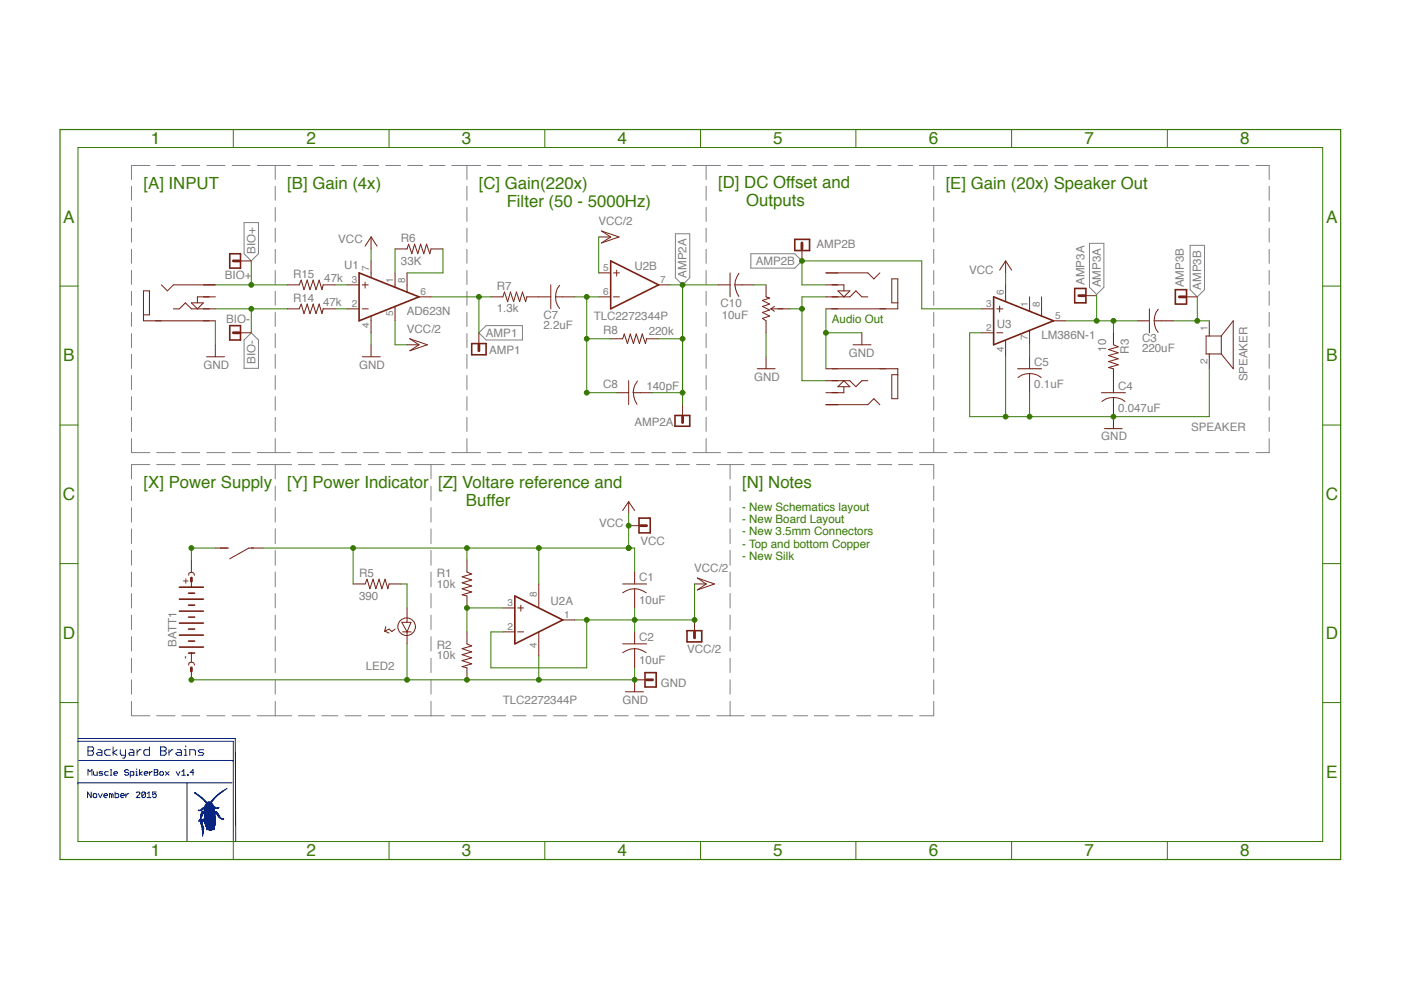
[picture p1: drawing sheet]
<svg xmlns="http://www.w3.org/2000/svg" width="297mm" height="210mm" viewBox="0 0 297 210" stroke-linecap="round" stroke-linejoin="round" font-family="sans-serif">
<g fill="none" stroke="#808080" stroke-width=".21">
<path d="M27.9 39.5v3M31.8 35.1h-3.9v3M33.2 35.1h3.9M38.5 35.1h3.9M43.9 35.1h3.8M49.2 35.1h3.8M54.5 35.1h7.1M58.4 35.1v3M58.4 39.5v3M63 35.1h3.2M67.8 35.1h3.1M72.4 35.1h3.2"/>
<path d="M77.1 35.1h3.2M81.8 35.1h3.1M86.5 35.1h3.1M91.1 35.1h3.2M95.8 35.1h6.1M99 35.1v3M99 39.5v3M103.3 35.1h2.9M107.7 35.1h2.9M112 35.1h2.9M116.4 35.1h2.8M120.8 35.1h2.8"/>
<path d="M125.2 35.1h2.8M129.5 35.1h2.9M133.8 35.1h2.9M138.2 35.1h2.9M142.5 35.1h2.9M146.9 35.1h5.9M149.7 35.1v3M149.7 39.5v3M154.3 35.1h3M158.8 35.1h3M163.3 35.1h3M167.8 35.1h3.1"/>
<path d="M172.3 35.1h3.1M176.9 35.1h3M181.4 35.1h3M185.9 35.1h3M190.4 35.1h3.1M194.9 35.1h5.9M198 35.1v3M198 39.5v3M202.3 35.1h2.7M206.5 35.1h2.8M210.8 35.1h2.8M215.1 35.1h2.8"/>
<path d="M219.3 35.1h2.8M223.6 35.1h2.7M227.9 35.1h2.8M232.1 35.1h2.8M236.4 35.1h2.8M240.6 35.1h2.8M245 35.1h2.7M249.2 35.1h2.8M253.5 35.1h2.7M257.7 35.1h2.8M262 35.1h2.8M266.3 35.1h2.8v3"/>
<path d="M269.1 39.5v3M27.9 44v2.9M27.9 48.4v2.9M27.9 52.9v2.9M27.9 57.4v2.9M51.8 47.2h3v6.6l-1.5 1.5-1.5-1.5zM58.4 44v2.9M58.4 48.4v2.9M58.4 52.9v2.9M58.4 57.4v2.9M99 44v2.9M99 48.4v2.9"/>
<path d="M99 52.9v2.9M99 57.4v2.9M143.2 49.6h3v9.3l-1.5 1.5-1.5-1.5zM149.7 44v2.9M149.7 48.4v2.9M149.7 52.9v2.9M149.7 57.4v2.9M159.2 53.8h9.3l1.5 1.5-1.5 1.5h-9.3zM198 44v2.9M198 48.4v2.9M198 52.9v2.9M198 57.4v2.9"/>
<path d="M231 51.6h3v9.3l-1.5 1.5-1.5-1.5zM252.3 52h3.1v9.4l-1.5 1.5-1.6-1.5zM269.1 44v2.9M269.1 48.4v2.9M269.1 52.9v2.9M269.1 57.4v2.9M27.9 61.8v2.9M27.9 66.2v3M27.9 70.7v3M27.9 75.1v3M27.9 79.6v3M51.8 72.1l1.5-1.5 1.5 1.5v6h-3z"/>
<path d="M58.4 61.8v2.9M58.4 66.2v3M58.4 70.7v3M58.4 75.1v3M58.4 79.6v3M99 61.8v2.9M99 66.2v3M99 70.7v3M99 75.1v3M99 79.6v3M103.1 69h7.7v3.1h-7.7l-1.6-1.5zM149.7 61.8v2.9"/>
<path d="M149.7 66.2v3M149.7 70.7v3M149.7 75.1v3M149.7 79.6v3M198 61.8v2.9M198 66.2v3M198 70.7v3M198 75.1v3M198 79.6v3M269.1 61.8v2.9M269.1 66.2v3M269.1 70.7v3"/>
<path d="M269.1 75.1v3M269.1 79.6v3M27.9 93v3h3.9M27.9 84.1v2.9M27.9 88.5v3M31.8 98.5h-3.9v3.1M33.2 96h3.9M33.2 98.5h3.9M38.5 96h3.9M38.5 98.5h3.9M43.9 96h3.8M43.9 98.5h3.8"/>
<path d="M49.2 96h3.8M49.2 98.5h3.8M54.5 96h7.1M54.5 98.5h7.3M58.4 84.1v2.9M58.4 88.5v3M58.4 93v3M58.4 98.5v3.1M63 96h3.2M63.3 98.5h3.4M67.8 96h3.1M68.3 98.5h3.3"/>
<path d="M72.4 96h3.2M73.2 98.5h3.4M77.1 96h3.2M78.1 98.5h3.5M81.8 96h3.1M83 98.5h3.5M86.5 96h3.1M87.9 98.5h6.3M91.1 96h3.2M91.4 98.5v3.1M95.7 98.5h2.9M95.8 96h6.1"/>
<path d="M99 84.1v2.9M99 88.5v3M99 93v3M100 98.5h2.9M103.3 96h2.9M104.3 98.5h2.9M107.7 96h2.9M108.7 98.5h2.8M112 96h2.9M113.1 98.5h2.7M116.4 96h2.8M117.4 98.5h2.8"/>
<path d="M120.8 96h2.8M121.7 98.5h2.8M125.2 96h2.8M126 98.5h2.9M129.5 96h2.9M130.3 98.5h2.9M133.8 96h2.9M134.6 98.5h2.9M138.2 96h2.9M139 98.5h2.8M142.5 96h2.9M143.4 98.5h2.8"/>
<path d="M146.9 96h5.9M147.7 98.5h2.8M149.7 84.1v2.9M149.7 88.5v3M149.7 93v3M152 98.5h5.8M154.3 96h3M154.8 98.5v3.1M158.8 96h3M159.3 98.5h2.9M163.3 96h3M163.8 98.5h2.9"/>
<path d="M167.8 96h3.1M168.3 98.5h2.9M172.3 96h3.1M172.7 98.5h2.9M176.9 96h3M177.1 98.5h3M181.4 96h3M181.6 98.5h3M185.9 96h3M186.1 98.5h3M190.4 96h3.1M190.5 98.5h3"/>
<path d="M194.9 96h5.9M195 98.5h3v3.1M198 84.1v2.9M198 88.5v3M198 93v3M202.3 96h2.7M206.5 96h2.8M210.8 96h2.8M215.1 96h2.8M219.3 96h2.8M223.6 96h2.7M227.9 96h2.8"/>
<path d="M232.1 96h2.8M236.4 96h2.8M240.6 96h2.8M245 96h2.7M249.2 96h2.8M253.5 96h2.7M257.7 96h2.8M262 96h2.8M269.1 84.1v2.9M269.1 88.5v3M269.1 93v3h-2.8M27.9 103.1v3"/>
<path d="M27.9 107.6v3.1M27.9 112.1v3.2M27.9 116.7v3.1M58.4 103.1v3M58.4 107.6v3.1M58.4 112.1v3.2M58.4 116.7v3.1M91.4 103.1v3M91.4 107.6v3.1M91.4 112.1v3.2M91.4 116.7v3.1M154.8 103.1v3"/>
<path d="M154.8 107.6v3.1M154.8 112.1v3.2M154.8 116.7v3.1M198 103.1v3M198 107.6v3.1M198 112.1v3.2M198 116.7v3.1M27.9 121.3v3.1M27.9 125.8v3.1M27.9 130.4v3.1M27.9 135v3M27.9 139.6v3"/>
<path d="M58.4 121.3v3.1M58.4 125.8v3.1M58.4 130.4v3.1M58.4 135v3M58.4 139.6v3M91.4 121.3v3.1M91.4 125.8v3.1M91.4 130.4v3.1M91.4 135v3M91.4 139.6v3M154.8 121.3v3.1M154.8 125.8v3.1"/>
<path d="M154.8 130.4v3.1M154.8 135v3M154.8 139.6v3M198 121.3v3.1M198 125.8v3.1M198 130.4v3.1M198 135v3M198 139.6v3M27.9 144.1v3.1M27.9 148.7v3.1h3.9M33.2 151.8h3.9M38.5 151.8h3.9"/>
<path d="M43.9 151.8h3.8M49.2 151.8h3.8M54.5 151.8h7.3M58.4 144.1v3.1M58.4 148.7v3.1M63.3 151.8h3.4M68.3 151.8h3.3M73.2 151.8h3.4M78.1 151.8h3.5M83 151.8h3.5M87.9 151.8h6.3M91.4 144.1v3.1"/>
<path d="M91.4 148.7v3.1M95.7 151.8h2.9M100 151.8h2.9M104.3 151.8h2.9M108.7 151.8h2.8M113.1 151.8h2.7M117.4 151.8h2.8M121.7 151.8h2.8M126 151.8h2.9M130.3 151.8h2.9M134.6 151.8h2.9M139 151.8h2.8"/>
<path d="M143.4 151.8h2.8M147.7 151.8h2.8M152 151.8h5.8M154.8 144.1v3.1M154.8 148.7v3.1M159.3 151.8h2.9M163.8 151.8h2.9M168.3 151.8h2.9M172.7 151.8h2.9M177.1 151.8h3M181.6 151.8h3M186.1 151.8h3"/>
<path d="M190.5 151.8h3M198 144.1v3.1M198 148.7v3.1h-3"/>
</g>
<g fill="none" stroke="#771e12" stroke-width=".21">
<path d="M50.7 55.3h2.6M77.4 59.8v1.3M78.7 50.2l1.2 2M78.7 50.2l-1.3 2M78.7 50.2v2.6M78.7 55.3v3.5M83.8 52.8h2.5l.3-1 .7 2 .6-2 .7 2 .6-2 .7 2 .5-2 .7 2 .3-1h2.5M83.8 57.9v3M86.3 57.9v4M126.9 50.2h2.6M126.9 57.9h2.6M127.5 49l3.8 1.2-3.8 1.3 2-1.3z"/>
<path d="M130.1 57.9h1.2M130.7 57.3v1.2M154.8 57.9v5M156.7 57.9l-.8 1.7-.1 .8M170 52.8v2.5M175.1 57.9h8.9l1.3 1.2 1.2-1.2M213.2 55.3v2.6M213.2 55.3l1.3 2M213.2 55.3l-1.3 2M30.4 66.8h1.3v-5.1h-1.3v6.3h15.3M34.2 60.4l1.3 1.3 1.3-1.3h8.9M36.8 65.5h1.2l1.3-1.3 1.3 1.3h5.1"/>
<path d="M40.6 64.2h2.5l-1.3 1.3zM43.8 75.6h3.8M45.7 62.9h-3.9v1.3M45.7 73.1v2.5M50.7 70.6h2.6M60.9 60.4h2.5l.5-1 .6 2 .6-2 .6 2 .7-2 .6 2 .7-2 .6 2 .2-1h2.6M60.9 65.5h2.5l.5-1 .6 2 .6-2 .6 2 .7-2 .6 2 .7-2 .6 2 .2-1h2.6M73.6 60.4h2.5M73.6 65.5h2.5M76.8 75.6h3.8M76.8 60.4h1.3M76.8 65.5h1.3"/>
<path d="M78.7 67.1v3.5M78.7 73.1v2.5M83.8 65v3M86.3 73.1h2.5M86.9 71.8l3.7 1.3-3.7 1.3 1.9-1.3zM88.8 62.9h2.6M101.5 70.6v2.5M104.1 62.9h2.5l.4-1 .6 2.1 .6-2.1 .7 2.1 .6-2.1 .7 2.1 .6-2.1 .6 2.1 .3-1.1h5.1M116.8 60.4v5.1M117.8 62.9l.3 1.7 .5 .8M117.8 62.9h4.1M118.6 60.5l-.5 .7-.3 1.7"/>
<path d="M126.9 62.9h2.6M129.5 71.8h2.5l.4-1 .6 2 .6-2 .7 2 .6-2 .7 2 .6-2 .6 2 .3-1h2.5M130.1 62.9h1.2M139.6 60.4h2.6M152.3 60.4h2.5M155.8 60.4l.4 1.7 .5 .8M155.8 60.4h4.1M160.5 78.2h3.9M162.4 60.4v2.5l.8 .3-1.6 .5 1.6 .8-1.6 .5 1.6 .7-1.6 .5 1.6 .8-1.6 .5 .8 .5v2.6M162.4 75.6v2.6M163.4 65.5h4.1M163.4 65.5l.8 .5"/>
<path d="M164.2 65l-.8 .5M175.1 78.2h15.3v6.3h-1.3v-5h1.3M175.1 62.9h5.1l1.3-1.2 1.2 1.2h1.3M175.1 60.4h3.8v1.3M177.7 61.7h2.5l-1.3 1.2zM180.9 73.1h3.8M182.7 70.6v2.5M190.4 64.2h-1.3v-5.1h1.3v6.4h-15.3M208.1 65.5h2.6M208.1 70.6h2.6M211.3 65.5h1.3M211.3 70.6h1.3"/>
<path d="M211.9 64.9v1.3M213.2 60.4v3.5M213.2 72.2v3.4M215.8 78.2h5M218.3 79.2l1.7 .3 .7 .5M218.3 79.2l-1.7 .3-.8 .5M218.3 75.6v2.6M218.3 79.2v4.1M218.3 62.9v3.1M218.3 70.1v3M220.8 62.9v4.1M223.4 68h2.5"/>
<path d="M230 62.7h2.5M236.1 70.6v2.5l1 .4-2 .6 2 .7-2 .6 2 .7-2 .6 2 .6-2 .6 1 .3v5.1M241.2 68h2.5M243.7 65.5v5.1M244.7 68l.3 1.7 .6 .8M244.7 68h4.1M245.6 65.6l-.6 .7-.3 1.7M251.3 62.9h2.6M256.4 68v3.2M256.4 75v3.2M258.9 71.2h-3.2v3.8h3.2M258.9 71.2v3.8"/>
<path d="M258.9 71.2l2.6-3.2v10.2l-2.6-3.2M130.7 83.3h2.6M133.3 80.7v5.1M135.1 80.8l-.5 .8-.4 1.7M138.4 83.3h-4.1l.3 1.7 .5 .7M144.7 85.8v2.5M175.1 80.7h5.1l1.3 1.3 1.2-1.3h1.3M175.1 85.8h8.9l1.3-1.3 1.2 1.3M178.9 82v1.3h-3.8M178.9 80.7l1.3 1.3h-2.5zM233.5 83.3h5.1M234.1 90.9h3.8"/>
<path d="M236.1 84.3l1.7 .3 .7 .5M236.1 84.3l-1.7 .3-.8 .5M236.1 84.3v6.6M40.6 118.7v2.6M45.7 116.2h2.8M55.8 116.2h-3l-4.1 2.3M99 118.7v2.6l1 .4-2 .6 2 .7-2 .6 2 .6-2 .6 2 .7-2 .6 1 .3v2.5M133.3 106.4l1.3 1.8M133.3 106.4l-1.3 1.8M133.3 106.4v2.5M133.3 111.5h2.5M40 122l.1-.5 .3-.1 .7 .1 .2 .5"/>
<path d="M40.6 123.2v1.3M40.6 138.5v1.8M74.9 123.8h2.5l.4-1 .6 2 .7-2 .6 2 .7-2 .6 2 .6-2 .6 2 .3-1h2.5M81.6 133.8l.9 .4M81.8 132.9l-.2 .9M83.8 133.4l-.7 .5-.6-.5-.9 .4M85.2 131.9h1.9l-.8 2.1zM85.4 134h1.7M86.3 128.9v3M86.3 134v2.5M99 134v2.5l1 .4-2 .6 2 .7-2 .6 2 .7-2 .6 2 .7-2 .5 1 .3v2.5M106.6 128.9h2.6"/>
<path d="M106.6 134h2.6M109.7 128.9h1.3M109.7 134h1.3M110.4 128.3v1.3M114.2 123.8v5.1M114.2 134v5.1M119.3 131.4h2.6M132 123.8h5.1M132 136.5h5.1M134.6 124.8l.8 .1 1.6 .8M134.6 124.8l-1 .1-1.6 .8M134.6 137.5l.8 .1 1.6 .8"/>
<path d="M134.6 137.5l-1 .1-1.6 .8M134.6 121.3v2.5M134.6 124.8v4.1M134.6 134v2.5M134.6 137.5v4.1M147.3 123.8h2.4M147.3 131.4v2.6M147.8 122.5l3.7 1.3-3.7 1.3 1.9-1.3zM40 141l.1-.4 .3-.2 .7 .2 .2 .4M40.6 141.6v2.5M132.6 146.7h3.8M137.1 144.1h-2.5v2.6"/>
<circle cx="86.2" cy="132.9" r="1.86"/>
</g>
<g fill="none" stroke="#771e12" stroke-width=".34">
<path d="M48.7 53.8h2.3v3h-2.3zM76.1 57.9l12.7 5-12.7 5.1zM129.5 55.3l10.1 5.1-10.1 5.1zM168.5 50.8h3.1v2.3h-3.1zM48.7 69h2.3v3.1h-2.3zM100 72.8h3.1v2.4h-3.1zM210.7 62.9l12.7 5.1-12.7 5.1zM227.9 61.2h2.3v3h-2.3zM249.2 61.4h2.4v3.1h-2.4zM143.1 88.1h3.1v2.3h-3.1zM135.5 109.8h2.4v3.2h-2.4zM38 137.2h5.1"/>
<path d="M38 124.5h5.1M38 134.7h5.1M38 132.1h5.1M38 129.6h5.1M38 127h5.1M40 138.5h1.3M40 135.9h1.3M40 133.4h1.3M40 130.8h1.3M40 128.3h1.3M40 125.8h1.3M109.2 126.4l10.1 5-10.1 5.1z"/>
<path d="M145.6 133.7h3.2v2.4h-3.2zM136.8 142.6h2.3v3.1h-2.3z"/>
</g>
<path d="M49.5 55.3h1.2M170 51.5v1.3M49.5 70.6h1.2M101.5 73.1v1.3M228.7 62.7h1.3M250 62.9h1.3M144.7 88.3v1.3M135.8 111.5h1.3M40.6 122.5v.7M147.3 134v1.2M40.6 141.6v.7M137.1 144.1h1.3" fill="none" stroke="#771e12" stroke-width=".59"/>
<path d="M12.7 27.5h271.5v154.7h-271.5z" fill="none" stroke="#387805" stroke-width=".25"/>
<g fill="none" stroke="#387805" stroke-width=".21">
<path d="M16.5 31.3h263.9v147.1h-263.9zM49.5 27.5v3.8M82.5 27.5v3.8M115.5 27.5v3.8M148.5 27.5v3.8M181.5 27.5v3.8M214.5 27.5v3.8M247.5 27.5v3.8M78.7 52.8v2.5M12.7 60.7h3.8M280.4 60.7h3.8M12.7 90.1h3.8"/>
<path d="M280.4 90.1h3.8M12.7 119.5h3.8M55.8 116.2h19.1v7.6M99 116.2h35.6v5.1M133.3 111.5v4.7M280.4 119.5h3.8M12.7 149h3.8M280.4 149h3.8M49.5 178.4v3.8M82.5 178.4v3.8M115.5 178.4v3.8M148.5 178.4v3.8"/>
<path d="M181.5 178.4v3.8M214.5 178.4v3.8M247.5 178.4v3.8"/>
</g>
<circle cx="133.3" cy="116.2" r=".51" fill="#387805"/>
<circle cx="133.3" cy="116.2" r=".51" fill="none" stroke="#387805" stroke-width=".21"/>
<circle cx="99" cy="116.2" r=".51" fill="#387805"/>
<circle cx="99" cy="116.2" r=".51" fill="none" stroke="#387805" stroke-width=".21"/>
<circle cx="74.8" cy="116.2" r=".51" fill="#387805"/>
<circle cx="74.9" cy="116.2" r=".51" fill="none" stroke="#387805" stroke-width=".21"/>
<circle cx="133.3" cy="116.2" r=".51" fill="#387805"/>
<circle cx="133.3" cy="116.2" r=".51" fill="none" stroke="#387805" stroke-width=".21"/>
<circle cx="133.3" cy="111.4" r=".51" fill="#387805"/>
<g fill="none" stroke="#387805" stroke-width=".21">
<path d="M74.9 116.2h24.1v2.5M114.2 116.2v7.6"/>
<circle cx="133.3" cy="111.5" r=".51"/>
</g>
<circle cx="114.2" cy="116.2" r=".51" fill="#387805"/>
<g fill="none" stroke="#387805" stroke-width=".21">
<path d="M213.2 57.9v2.5M218.3 73.1v2.5M225.9 68h15.3M232.5 62.7v5.3M236.1 68v2.6M133.3 108.9v2.6"/>
<circle cx="114.2" cy="116.2" r=".51"/>
</g>
<circle cx="236.1" cy="68" r=".51" fill="#387805"/>
<circle cx="236.1" cy="68" r=".51" fill="none" stroke="#387805" stroke-width=".21"/>
<circle cx="232.5" cy="68" r=".51" fill="#387805"/>
<g fill="none" stroke="#387805" stroke-width=".21">
<path d="M248.8 68h7.6M253.9 62.9v5.1"/>
<circle cx="232.5" cy="68" r=".51"/>
</g>
<circle cx="253.8" cy="68" r=".51" fill="#387805"/>
<g fill="none" stroke="#387805" stroke-width=".21">
<path d="M121.9 62.9h5M124.4 62.9v8.9h5.1M124.4 83.3h6.3"/>
<circle cx="253.9" cy="68" r=".51"/>
</g>
<circle cx="124.4" cy="62.9" r=".51" fill="#387805"/>
<circle cx="124.4" cy="62.9" r=".51" fill="none" stroke="#387805" stroke-width=".21"/>
<circle cx="124.4" cy="83.2" r=".51" fill="#387805"/>
<circle cx="124.4" cy="83.3" r=".51" fill="none" stroke="#387805" stroke-width=".21"/>
<circle cx="124.4" cy="71.8" r=".51" fill="#387805"/>
<g fill="none" stroke="#387805" stroke-width=".21">
<path d="M124.4 71.8v11.5M85 123.8h1.3v5.1"/>
<circle cx="124.4" cy="71.8" r=".51"/>
</g>
<circle cx="40.6" cy="116.2" r=".51" fill="#387805"/>
<g fill="none" stroke="#387805" stroke-width=".21">
<path d="M83.8 52.8v5.1M93.9 52.8v5.1h-7.6M126.9 50.2v7.7M45.7 116.2h-5.1v2.5M124.4 131.4h22.9M134.6 128.9v5.1"/>
<circle cx="40.6" cy="116.2" r=".51"/>
</g>
<circle cx="134.5" cy="131.4" r=".51" fill="#387805"/>
<g fill="none" stroke="#387805" stroke-width=".21">
<path d="M121.9 131.4h2.5v10.2h-20.3v-7.6h2.5"/>
<circle cx="134.6" cy="131.4" r=".51"/>
</g>
<circle cx="124.4" cy="131.4" r=".51" fill="#387805"/>
<circle cx="124.4" cy="131.4" r=".51" fill="none" stroke="#387805" stroke-width=".21"/>
<circle cx="147.2" cy="131.4" r=".51" fill="#387805"/>
<g fill="none" stroke="#387805" stroke-width=".21">
<path d="M83.8 68v5.1h2.5M208.1 70.6h-2.5v17.7h50.8v-10.1M213.2 75.6v12.7M218.3 83.3v5M147.3 123.8v7.6"/>
<circle cx="147.3" cy="131.4" r=".51"/>
</g>
<circle cx="218.3" cy="88.3" r=".51" fill="#387805"/>
<circle cx="218.3" cy="88.3" r=".51" fill="none" stroke="#387805" stroke-width=".21"/>
<circle cx="236.1" cy="88.3" r=".51" fill="#387805"/>
<circle cx="236.1" cy="88.3" r=".51" fill="none" stroke="#387805" stroke-width=".21"/>
<circle cx="213.2" cy="88.3" r=".51" fill="#387805"/>
<g fill="none" stroke="#387805" stroke-width=".21">
<path d="M78.7 70.6v2.5M86.3 136.5v7.6M134.6 141.6v2.5h-94"/>
<circle cx="213.2" cy="88.3" r=".51"/>
</g>
<circle cx="114.2" cy="144.1" r=".51" fill="#387805"/>
<circle cx="114.2" cy="144.1" r=".51" fill="none" stroke="#387805" stroke-width=".21"/>
<circle cx="99" cy="144.1" r=".51" fill="#387805"/>
<circle cx="99" cy="144.1" r=".51" fill="none" stroke="#387805" stroke-width=".21"/>
<circle cx="86.3" cy="144.1" r=".51" fill="#387805"/>
<circle cx="86.3" cy="144.1" r=".51" fill="none" stroke="#387805" stroke-width=".21"/>
<circle cx="40.6" cy="144.1" r=".51" fill="#387805"/>
<circle cx="40.6" cy="144.1" r=".51" fill="none" stroke="#387805" stroke-width=".21"/>
<circle cx="134.5" cy="144.1" r=".51" fill="#387805"/>
<g fill="none" stroke="#387805" stroke-width=".21">
<path d="M162.4 70.6v5M175.1 70.6h7.6M175.1 65.5v12.7M114.2 139.1v5"/>
<circle cx="134.6" cy="144.1" r=".51"/>
</g>
<circle cx="175.1" cy="70.5" r=".51" fill="#387805"/>
<g fill="none" stroke="#387805" stroke-width=".21">
<path d="M45.7 68v5.1M159.9 60.4h2.5M170 65.5v15.2h5.1"/>
<circle cx="175.1" cy="70.6" r=".51"/>
</g>
<circle cx="170" cy="65.5" r=".51" fill="#387805"/>
<g fill="none" stroke="#387805" stroke-width=".21">
<path d="M71.1 65.5h2.5M71.1 60.4h2.5M175.1 62.9h-5.1v2.6h-2.5M106.6 128.9h-7.6v5.1"/>
<circle cx="170" cy="65.5" r=".51"/>
</g>
<circle cx="99" cy="128.9" r=".51" fill="#387805"/>
<g fill="none" stroke="#387805" stroke-width=".21">
<path d="M91.4 62.9h12.7"/>
<circle cx="99" cy="128.9" r=".51"/>
</g>
<circle cx="101.5" cy="62.9" r=".51" fill="#387805"/>
<g fill="none" stroke="#387805" stroke-width=".21">
<path d="M53.3 55.3v5.1h7.6M101.5 62.9v7.7"/>
<circle cx="101.5" cy="62.9" r=".51"/>
</g>
<circle cx="53.3" cy="60.4" r=".51" fill="#387805"/>
<g fill="none" stroke="#387805" stroke-width=".21">
<path d="M45.7 60.4h7.6M45.7 65.5h15.2M53.3 65.5v5.1"/>
<circle cx="53.3" cy="60.4" r=".51"/>
</g>
<circle cx="53.3" cy="65.5" r=".51" fill="#387805"/>
<g fill="none" stroke="#387805" stroke-width=".21">
<path d="M170 55.3v5.1"/>
<circle cx="53.3" cy="65.5" r=".51"/>
</g>
<circle cx="170" cy="55.3" r=".51" fill="#387805"/>
<g fill="none" stroke="#387805" stroke-width=".21">
<path d="M170 55.3h25.4v10.2h12.7M139.6 71.8h5.1M142.2 60.4h2.5v22.9h-6.3M170 60.4h5.1"/>
<circle cx="170" cy="55.3" r=".51"/>
</g>
<circle cx="144.7" cy="83.2" r=".51" fill="#387805"/>
<circle cx="144.7" cy="83.3" r=".51" fill="none" stroke="#387805" stroke-width=".21"/>
<circle cx="144.7" cy="60.4" r=".51" fill="#387805"/>
<g fill="none" stroke="#387805" stroke-width=".21">
<path d="M152.3 60.4h-7.6v25.4"/>
<circle cx="144.7" cy="60.4" r=".51"/>
</g>
<circle cx="144.7" cy="71.8" r=".51" fill="#387805"/>
<circle cx="144.7" cy="71.8" r=".51" fill="none" stroke="#387805" stroke-width=".21"/>
<g fill="none" stroke="#001f7e" stroke-width=".21">
<path d="M16.4 157.2h33.1v21.1M16.5 156.6h33.4l.1 21.8M18.6 158.4h1l.2 .2v.4l-.2 .2 .2 .6-.2 .3h-1zM18.6 159.2h1M20.8 159h.5l.3 .2v.9h-.8l-.4-.3 .4-.3h.8M23.4 159h-.9l-.3 .2v.6l.3 .3h.9M24 158.4v1.7M24.8 159l-.8 .5 .8 .6M25.5 159v.8l.3 .3h.8M26.6 159v1.4l-.2 .3h-.4M27.5 159h.6l.3 .2v.9h-.9l-.2-.3 .2-.3h.9M29.1 159v1.1"/>
<path d="M29.9 159h-.3l-.5 .5M31.7 158.4v1.7h-.9l-.3-.3v-.6l.3-.2h.9M34.1 158.4h.8l.3 .2v.4l-.3 .2 .3 .3v.3l-.3 .3h-.8zM34.1 159.2h.8M35.8 159v1.1M36.7 159h-.3l-.6 .5M37.6 159h.6l.3 .2v.9h-.9l-.3-.3 .3-.3h.9M39.1 159h.3v1.1M39.4 158.1v.3M43.2 159h-.8l-.4 .2 .4 .3h.5l.3 .3-.3 .3h-.9M16.7 161.2h32.7v.2M18.6 164.4v-1.2l.5 .4 .4-.4v1.2"/>
<path d="M19.3 167.9v1.2l-.7-1.2v1.2M19.8 163.6v.6l.2 .2h.6v-.8M19.9 168.3h.4l.2 .2-.2 .6h-.4l-.2-.2zM20.8 168.3l.5 .8 .4-.8M21.8 163.6h-.6l-.2 .2 .2 .1h.4l.2 .3-.2 .2h-.6M22 168.7h.8l-.2-.4h-.3l-.3 .2v.4l.3 .2h.3M23 163.6h-.6l-.2 .2v.4l.2 .2h.6M23.4 164.4h.3M23.4 163.2h.2v1.2M23.6 168.5l.2-.2 .2 .2v.6M23.6 168.5l-.4-.2v.8M23.6 168.5v.6"/>
<path d="M24.2 163.9h.7l-.2-.3h-.4l-.1 .2v.4l.1 .2h.4M24.4 167.9v1.2h.6l.2-.2-.2-.6h-.6M25.6 168.7h.8l-.2-.4h-.4l-.2 .2 .2 .6h.4M26.7 168.3v.8M27.3 168.3l-.6 .4M27.3 163.4l-.3-.2-.6 .2v.2l.9 .3v.3l-.3 .2-.6-.2M27.6 164.4h.6l.2-.2v-.4l-.2-.2h-.6v1.2M28.8 164.4h.4M28.8 163.6h.2v.8M28.9 168.1l.2-.2h.4l.2 .2-.8 1h.8M29 163v.2M29.6 163.2v1.2"/>
<path d="M30.2 163.6l-.6 .3 .6 .5M30.6 163.9h.7l-.1-.3h-.4l-.2 .2v.4l.2 .2h.4M30.8 168.1v.8l-.2 .2h-.4l-.1-.2M30.8 168.1l-.2-.2h-.4l-.1 .2v.8M30.8 168.1l-.7 .8M31.2 169.1h.8M31.2 168.3l.4-.4v1.2M31.7 163.6v.8M32.3 163.6l-.6 .3M32.7 163.2h.6l.2 .2-.2 .4 .2 .4-.2 .2h-.6zM32.7 163.8h.6M33.1 167.9h-.7v.6l.4-.2 .3 .2-.1 .6h-.5l-.1-.2"/>
<path d="M33.9 163.8l.2-.2h.4l.1 .2v.4l-.1 .2h-.4l-.2-.2zM35.1 163.6l.7 .8M35.8 163.6l-.7 .8M37.4 163.6l.4 .8 .3-.8M38.5 164.4h.8M38.5 163.6l.5-.4v1.2M39.1 160.1h.5M39.6 166v12.4M39.7 164.2h.2v.2h-.2zM40.2 160.1v-1.1h1l.2 .2v.9M41.1 163.8h-.8l.6-.6v1.2M41.3 168v.1"/>
<path d="M41.3 168v.2M41.4 168.1v.1M41.5 168.2v.1M41.6 168.2v.2M41.7 168.4h.1M41.8 168.4h.1M41.8 168.4v.1M41.9 168.5v.1M42 171.8h.7M42 168.5v.2M42.1 171.7h.1M42.1 168.6v.1"/>
<path d="M42.2 168.7v.1M42.3 173.9h.1M42.3 168.7v.2M42.4 174h-.2v.2M42.4 168.8v.1M42.4 171.9h.1M42.4 168.9h.1M42.4 173.7h.2M42.5 174.3h.4M42.5 174.2h.6M42.5 174.1h3.1M42.5 174h3.1"/>
<path d="M42.5 173.9h-.1M42.5 173.8l-.1 .1M42.5 173.6h.1M42.5 168.9v.1M42.5 173.5h.1M42.5 173.4h.1M42.5 173.2h.2M42.5 173.1h.3M42.5 173h.3M42.6 174.7h.3M42.6 174.6h.3M42.6 174.5h.3"/>
<path d="M42.6 174.4h.3M42.6 174.4h.2M42.6 173.9h3M42.6 168.9v.2M42.6 172.9h.2M42.6 172.8h.3M42.6 172.7h.3M42.6 172.6h.3M42.6 171.7h.2M42.6 171.7h.3M42.7 175h.2M42.7 174.9h.2"/>
<path d="M42.7 174.8h.2M42.7 173.3h-.2v.4M42.7 172.5h.2M42.7 172.4h.2M42.7 169v.2M42.8 175.3h.2M42.8 175.2h.2M42.8 175.1h.2M42.8 175h.1M42.8 172.3h3.3M42.8 172.2h3.2M42.8 172.2h2.8"/>
<path d="M42.8 171.6h.2M42.8 171.5h.4M42.8 169.1v.1M42.9 169.2v.2M42.9 175.6h.2M42.9 175.5h.2M42.9 175.4h.1M42.9 173.8h2.7M42.9 172.1h.3M42.9 171.4h2.4M42.9 169.3v.1M42.9 172v.1"/>
<path d="M42.9 176.6v.6M42.9 176.8h.1M42.9 175.7l.3 .1M43 169.4v.1M43 176.4h.1M43 175.9h.1M43 173.7h2.6M43 171.3h2.3M43.1 176v.5M43.1 176.6l-.1 .1M43.1 175.8l-.2 .1M43.1 172.5h2.7"/>
<path d="M43.1 172.4h3.1M43.1 169.4v.1M43.2 169.5v.1M43.2 171.2h2.5M43.3 172.6h2.4M43.3 172.1h2.3M43.3 172h2.2M43.3 171.9h2.2M43.3 169.6v.1M43.4 174.3h2.2M43.4 174.2h2.2M43.4 173.6h2.2"/>
<path d="M43.4 173.5h2.2M43.4 173.4h2.2M43.4 173.3h2.2M43.4 173.2h2.2M43.4 173.1h2.2M43.4 173h2.2M43.4 172.9h2.2M43.4 172.8h2.1M43.4 172.7h2.1M43.4 171.8h2.1M43.4 171.7h2M43.4 171.6h2"/>
<path d="M43.4 171.5h1.9M43.4 169.6v.2h.1M43.5 174.6h2.1M43.5 174.5h2.1M43.5 174.4h2.1M43.5 171.1h2.2M43.5 171.1h2M43.5 171h1.8M43.5 170.9h1.7M43.5 169.8v.2M43.5 174.9h2.1M43.5 174.8h2.1"/>
<path d="M43.5 174.7h2.1M43.5 170.8h1.7M43.5 170.7h1.6M43.6 175.1h1.9M43.6 175h2M43.6 170.6h1.5M43.6 170.1h.2M43.6 169.9l-.1 .1h.2M43.7 175.3h1.7M43.7 175.2h1.8M43.7 170.5h1.3M43.7 170.2h1.1"/>
<path d="M43.8 175.9h.2M43.8 175.8h1.7M43.8 175.7h1.7M43.8 175.5h1.5M43.8 175.4h1.6M43.8 170.4h1.1M43.8 170.3h1M43.9 175.6h1.4M43.9 175.5h1.4M43.9 170.1h.9M44.1 170h.5M44.2 175.9h.7"/>
<path d="M44.3 176h.6M44.4 176.1h.2M44.6 176.1h.3M44.9 170l-.2 .1M45 169.7l-.1 .2M45.1 169.6l-.3 .4M45.1 169.5v.2M45.2 169.4v.1M45.3 175.9h.2M45.3 169.4v.1M45.4 169.2v.2M45.5 171.3h.4"/>
<path d="M45.5 169.1v.2M45.6 169v.2M45.7 172.2h.2M45.7 168.9v.2M45.7 171.4h.5M45.7 168.9v.1M45.8 168.8v.1M45.8 172.1v.1M45.9 168.7v.2M46 172.6h.2M46 172.5h.2M46 168.7v.1"/>
<path d="M46 171.4v.1M46.1 172.8h.2M46.1 172.7h.2M46.1 171.3h.2M46.1 168.6v.1M46.2 172.9h.2M46.2 172.8h.2M46.2 168.5v.1M46.2 173h.3M46.2 171.2h.2M46.3 173.3h.4M46.3 168.4v.1"/>
<path d="M46.3 173.1h.3M46.3 168.4l-.1 .1M46.4 168.3v.1M46.4 173.2v.1M46.5 168.3v.1M46.6 173.3h.2M46.6 168.2v.1M46.7 173.5h.2M46.7 173.4h.1M46.7 168.1v.1M46.8 168v.2M46.8 173.6h.6"/>
<path d="M46.8 168v.1M46.9 167.9v.1M47 167.8v.1M47.1 173.7h.3M47.1 167.8v.1M47.2 167.8h.1M47.3 167.7v.1M47.3 167.6v.2M47.3 173.7v.1M47.4 167.6v.1M47.5 167.5v.1M47.7 167.4v.1"/>
<path d="M47.8 167.3v.1M47.9 167.3v.1M48 167.2v.1M48.1 167.2v.1M49.2 166h-32.7v.2"/>
</g>
<g font-size="3.6" fill="#387805">
<text x="32" y="30.6">1</text>
<text x="65" y="30.6">2</text>
<text x="97.9" y="30.6">3</text>
<text x="130.9" y="30.6">4</text>
<text x="163.9" y="30.6">5</text>
<text x="196.9" y="30.6">6</text>
<text x="229.9" y="30.6">7</text>
<text x="262.9" y="30.6">8</text>
<text x="30.4" y="40.1">[A] INPUT</text>
<text x="60.9" y="40.1">[B] Gain (4x)</text>
<text x="101.5" y="40.1">[C] Gain(220x)</text>
<text x="152.3" y="39.8">[D] DC Offset and</text>
<text x="200.5" y="40.1">[E] Gain (20x) Speaker Out</text>
<text x="13.4" y="47.2">A</text>
<text x="107.4" y="43.9">Filter (50 - 5000Hz)</text>
<text x="158.2" y="43.7">Outputs</text>
<text x="281.2" y="47.2">A</text>
<text x="13.4" y="76.6">B</text>
<text x="281.2" y="76.6">B</text>
<text x="13.3" y="106.1">C</text>
<text x="30.4" y="103.5">[X] Power Supply</text>
<text x="60.9" y="103.5">[Y] Power Indicator</text>
<text x="92.9" y="103.5">[Z] Voltare reference and</text>
<text x="98.8" y="107.3">Buffer</text>
<text x="157.3" y="103.5">[N] Notes</text>
<text x="281.1" y="106.1">C</text>
<text x="13.3" y="135.5">D</text>
<text x="281.1" y="135.5">D</text>
<text x="13.4" y="164.9">E</text>
<text x="281.2" y="164.9">E</text>
<text x="32" y="181.5">1</text>
<text x="65" y="181.5">2</text>
<text x="97.9" y="181.5">3</text>
<text x="130.9" y="181.5">4</text>
<text x="163.9" y="181.5">5</text>
<text x="196.9" y="181.5">6</text>
<text x="229.9" y="181.5">7</text>
<text x="262.9" y="181.5">8</text>
</g>
<g font-size="2.5" fill="#808080">
<text x="126.9" y="47.7">VCC/2</text>
<text x="54.2" y="53.8" transform="rotate(-90 54.2 53.8)">BIO+</text>
<text x="71.7" y="51.5">VCC</text>
<text x="85" y="51.3">R6</text>
<text x="173.1" y="52.5">AMP2B</text>
<text x="47.7" y="59.1">BIO+</text>
<text x="62.2" y="58.9">R15</text>
<text x="68.8" y="59.9">47k</text>
<text x="73" y="57.1">U1</text>
<text x="85" y="56.1">33K</text>
<text x="134.5" y="57.2">U2B</text>
<text x="145.5" y="58.9" transform="rotate(-90 145.5 58.9)">AMP2A</text>
<text x="160.2" y="56.2">AMP2B</text>
<text x="205.5" y="58.1">VCC</text>
<text x="62.2" y="64">R14</text>
<text x="68.5" y="65">47k</text>
<text x="105.3" y="61.4">R7</text>
<text x="152.8" y="65.1">C10</text>
<text x="229.9" y="60.4" transform="rotate(-90 229.9 60.4)">AMP3A</text>
<text x="233.4" y="60.9" transform="rotate(-90 233.4 60.9)">AMP3A</text>
<text x="251" y="60.9" transform="rotate(-90 251 60.9)">AMP3B</text>
<text x="254.7" y="61.4" transform="rotate(-90 254.7 61.4)">AMP3B</text>
<text x="47.9" y="68.5">BIO-</text>
<text x="86.3" y="66.7">AD623N</text>
<text x="86.3" y="70.5">VCC/2</text>
<text x="103" y="71.4">AMP1</text>
<text x="105.3" y="66.2">1.3k</text>
<text x="115.2" y="69.7">2.2uF</text>
<text x="115.2" y="67.6">C7</text>
<text x="125.9" y="67.8">TLC2272344P</text>
<text x="127.9" y="70.8">R8</text>
<text x="137.5" y="71.1">220k</text>
<text x="153" y="67.6">10uF</text>
<text x="211.3" y="69.5">U3</text>
<text x="220.8" y="71.8">LM386N-1</text>
<text x="54.2" y="77.2" transform="rotate(-90 54.2 77.2)">BIO-</text>
<text x="103.7" y="75.1">AMP1</text>
<text x="179.9" y="75.6">GND</text>
<text x="219.3" y="77.5">C5</text>
<text x="234.5" y="74.5" transform="rotate(-90 234.5 74.5)">10</text>
<text x="239.3" y="75" transform="rotate(-90 239.3 75)">R3</text>
<text x="242.1" y="74.7">220uF</text>
<text x="242.1" y="72.5">C3</text>
<text x="43.1" y="78.2">GND</text>
<text x="76.1" y="78.2">GND</text>
<text x="127.9" y="82.3">C8</text>
<text x="137" y="82.6">140pF</text>
<text x="159.9" y="80.7">GND</text>
<text x="219.3" y="82.3">0.1uF</text>
<text x="237.1" y="82.6">C4</text>
<text x="264.5" y="80.9" transform="rotate(-90 264.5 80.9)">SPEAKER</text>
<text x="237.1" y="87.4">0.047uF</text>
<text x="134.5" y="90.3">AMP2A</text>
<text x="233.5" y="93.4">GND</text>
<text x="252.5" y="91.5">SPEAKER</text>
<text x="127.1" y="111.7">VCC</text>
<text x="135.8" y="115.5">VCC</text>
<text x="76.1" y="122.3">R5</text>
<text x="92.6" y="124.6">10k</text>
<text x="92.6" y="122.3">R1</text>
<text x="135.5" y="123.2">C1</text>
<text x="147.2" y="121.3">VCC/2</text>
<text x="76.1" y="127.1">390</text>
<text x="116.7" y="128.3">U2A</text>
<text x="135.5" y="128">10uF</text>
<text x="37.4" y="137.1" transform="rotate(-90 37.4 137.1)">BATT1</text>
<text x="92.6" y="137.6">R2</text>
<text x="135.5" y="135.9">C2</text>
<text x="77.6" y="142.1">LED2</text>
<text x="92.6" y="139.8">10k</text>
<text x="135.5" y="140.7">10uF</text>
<text x="145.7" y="138.5">VCC/2</text>
<text x="106.6" y="149.2">TLC2272344P</text>
<text x="132" y="149.2">GND</text>
<text x="140.1" y="145.6">GND</text>
</g>
<g font-size="2.5" fill="#387805">
<text x="176.4" y="68.5">Audio Out</text>
<text x="157.3" y="108.3">- New Schematics layout</text>
<text x="157.3" y="110.9">- New Board Layout</text>
<text x="157.3" y="113.5">- New 3.5mm Connectors</text>
<text x="157.3" y="116.1">- Top and bottom Copper</text>
<text x="157.3" y="118.8">- New Silk</text>
</g>
<g font-size="2.1" fill="#808080">
<text x="78.3" y="57.5" transform="rotate(-90 78.3 57.5)">7</text>
<text x="127.9" y="57.5">5</text>
<text x="74.6" y="65.1">2</text>
<text x="74.6" y="60">3</text>
<text x="83.4" y="60" transform="rotate(-90 83.4 60)">1</text>
<text x="85.9" y="60" transform="rotate(-90 85.9 60)">8</text>
<text x="89.2" y="62.6">6</text>
<text x="127.9" y="62.6">6</text>
<text x="139.9" y="60">7</text>
<text x="209.1" y="65.1">3</text>
<text x="212.8" y="62.6" transform="rotate(-90 212.8 62.6)">6</text>
<text x="217.9" y="65.1" transform="rotate(-90 217.9 65.1)">1</text>
<text x="220.5" y="65.1" transform="rotate(-90 220.5 65.1)">8</text>
<text x="78.3" y="69.6" transform="rotate(-90 78.3 69.6)">4</text>
<text x="83.4" y="67" transform="rotate(-90 83.4 67)">5</text>
<text x="209.1" y="70.2">2</text>
<text x="223.7" y="67.7">5</text>
<text x="256" y="70.2" transform="rotate(-90 256 70.2)">1</text>
<text x="212.8" y="74.6" transform="rotate(-90 212.8 74.6)">4</text>
<text x="217.9" y="72.1" transform="rotate(-90 217.9 72.1)">7</text>
<text x="256" y="77.2" transform="rotate(-90 256 77.2)">2</text>
<text x="107.6" y="128.5">3</text>
<text x="113.8" y="126.6" transform="rotate(-90 113.8 126.6)">8</text>
<text x="119.6" y="131.1">1</text>
<text x="107.6" y="133.6">2</text>
<text x="113.8" y="137.5" transform="rotate(-90 113.8 137.5)">4</text>
</g>
<g font-size="2.1" fill="#771e12">
<text x="39.9" y="123.8" transform="rotate(-90 39.9 123.8)">+</text>
<text x="39.9" y="139.7" transform="rotate(-90 39.9 139.7)">-</text>
</g>
</svg>
